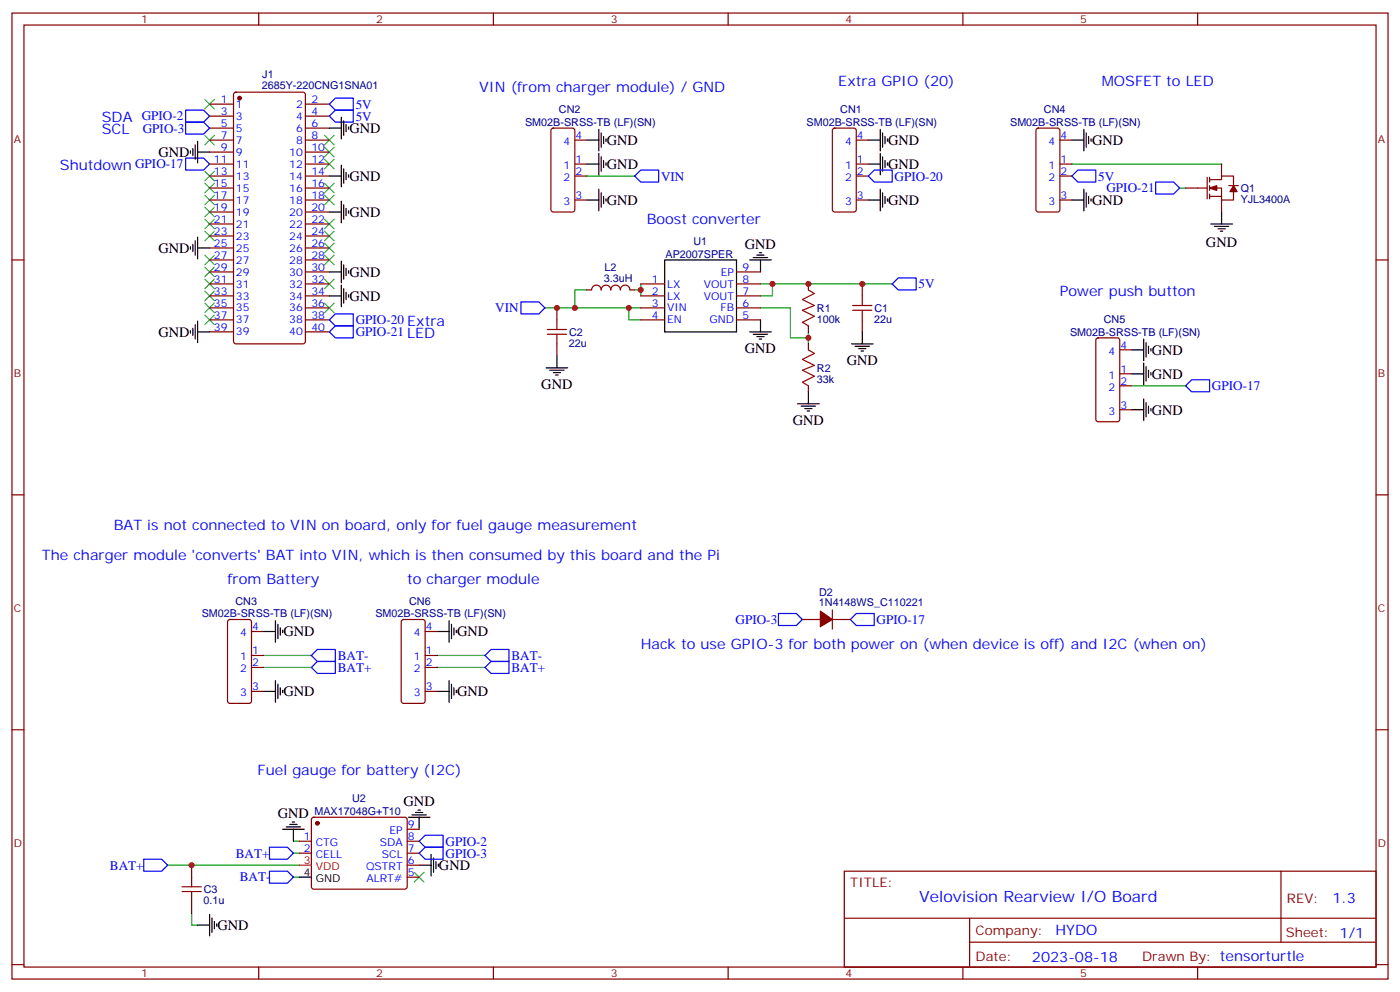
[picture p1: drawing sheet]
<svg xmlns="http://www.w3.org/2000/svg" width="412mm" height="292mm" viewBox="0 0 412 292" stroke-linecap="round" stroke-linejoin="round" font-family="sans-serif">
<g fill="none" stroke="#870000" stroke-width=".35">
<path d="M3.5 3.8h405.4v284.4h-405.4zM7.1 7.4h398.2v277.3h-398.2zM76.2 3.8v3.6M145.3 3.8v3.6M214.5 3.8v3.6M283.6 3.8v3.6M352.8 3.8v3.6M61.7 30.7h7.1M61.7 34.2h7.1M61.7 37.7h7.1M69 27.3l.5-.2h19.8l.6 .5 .1 72.9-.5 .7h-20l-.7-.5v-72.9zM90 30.7h7"/>
<path d="M90 34.2h7M90 37.7h7M162.5 37.9l.5-.2h5.6l.7 .4v23.6l-.4 .7h-5.9l-.7-.5v-23.5zM245.4 37.9l.5-.2h5.6l.7 .4v23.6l-.4 .7h-5.9l-.7-.5v-23.5zM305.4 37.9l.5-.2h5.6l.7 .4v23.6l-.5 .7h-5.8l-.7-.5v-23.5zM61.7 55.4h7.1M61.7 48.3h7.1M61.7 51.8h7.1M61.7 58.9h7.1M61.7 41.2h7.1M61.7 44.8h7.1M90 55.4h7"/>
<path d="M90 48.3h7M90 51.8h7M90 58.9h7M90 41.2h7M90 44.8h7M169.3 48.3h3.6M169.3 51.8h3.6M169.3 58.9h3.6M169.3 41.2h3.6M252.2 48.3h3.6M252.2 51.8h3.6M252.2 58.9h3.6"/>
<path d="M252.2 41.2h3.6M312.2 48.3h3.5M312.2 51.8h3.5M312.2 58.9h3.5M312.2 41.2h3.5M349.2 55.4h6.4M355.6 52.2v6.3M356.3 52.9h3.5v-1.1h3.6v2.8M356.3 55.4h3.5v3.5h3.6v-2.5M356.3 57.8h3.5M356.3 52.2v1.4M356.3 54.6v1.5"/>
<path d="M356.3 57.1v1.4M359.8 48.3v3.5M359.8 58.9v3.5M361.9 54.6h2.9M3.5 76.5h3.6M61.7 76.5h7.1M61.7 62.4h7.1M61.7 65.9h7.1M61.7 69.5h7.1M61.7 73h7.1M90 76.5h7M90 62.4h7"/>
<path d="M90 65.9h7M90 69.5h7M90 73h7M405.3 76.5h3.6M61.7 83.6h7.1M61.7 87.1h7.1M61.7 90.6h7.1M61.7 94.2h7.1M61.7 80h7.1M61.7 97.7h7.1M90 83.6h7M90 87.1h7"/>
<path d="M90 90.6h7M90 94.2h7M90 80h7M90 97.7h7M164 90.6v3.6M172.9 85.3h1.4a1.41 1.41 0 0 1 1.4-1.4 1.41 1.41 0 0 1 1.4 1.4 1.41 1.41 0 0 1 1.4-1.4 1.41 1.41 0 0 1 1.4 1.4 1.41 1.41 0 0 1 1.4-1.4 1.41 1.41 0 0 1 1.4 1.4 1.41 1.41 0 0 1 1.4-1.4 1.41 1.41 0 0 1 1.5 1.4h1.4M188.7 83.6h7.1M188.7 87.1h7.1M188.7 90.6h7.1M188.7 94.2h7.1M217 83.6h7M217 87.1h7"/>
<path d="M217 90.6h7M217 94.2h7M217 80h7M238.1 83.6v1.7M238.1 95.9v1.8M254 83.6v3.5M254 94.2v3.5M323 99.7l.5-.3h5.6l.7 .5v23.5l-.4 .7h-5.9l-.7-.4v-23.5zM164 101.2v3.5M238.1 101.2v1.8M238.1 113.6v1.7M329.8 110h3.6"/>
<path d="M329.8 113.6h3.6M329.8 103h3.6M329.8 120.6h3.6M3.5 145.7h3.6M405.3 145.7h3.6M245.2 179.5v5.7M67.3 182.6l.4-.2h5.7l.6 .4 .1 23.5-.5 .7h-5.9l-.6-.4-.1-23.5zM74.1 192.9h3.5M74.1 196.5h3.5M74.1 185.9h3.5M118.4 182.6l.5-.2h5.6l.7 .4v23.5l-.4 .7h-5.9l-.7-.4v-23.5zM125.2 192.9h3.6"/>
<path d="M125.2 196.5h3.6M125.2 185.9h3.6M236.4 182.4h5.3M245.2 182.4h5.3M3.5 214.8h3.6M74.1 203.5h3.5M125.2 203.5h3.6M405.3 214.8h3.6M56.4 254.7v3.5M88.2 247.6h3.5M88.2 251.1h3.5M92 240.8l.4-.2h26.8l.5 .2 .2 .5v20l-.7 .4h-27l-.5-.7v-19.7z"/>
<path d="M119.9 247.6h3.6M119.9 251.1h3.6M119.9 258.2h3.6M119.9 254.7h3.6M119.9 244.1h3.6M248.7 256.4h156.6v28.3h-156.6zM377.3 256.5v20.8M56.4 265.3v3.5M248.7 270.3h156.5M285.6 277.3h119.6M285.6 270.3v14.1M3.5 284h3.6"/>
<path d="M76.2 284.7v3.5M145.3 284.7v3.5M214.5 284.7v3.5M283.6 284.7v3.5M352.8 284.7v3.5M405.3 284h3.6"/>
</g>
<g fill="none" stroke="#00f" stroke-width=".35">
<path d="M54.7 32.4h5.3l1.7 1.8-1.7 1.7h-5.3zM54.7 35.9h5.3l1.7 1.8-1.7 1.8h-5.3zM97 30.7l1.8-1.8h5.3v3.5h-5.3zM97 34.2l1.8-1.8h5.3v3.5h-5.3zM54.7 46.5h5.3l1.7 1.8-1.7 1.8h-5.3zM187 51.8l1.7-1.7h5.3v3.5h-5.3zM255.8 51.8l1.7-1.7h5.3v3.5h-5.3zM317.5 50.1h5.3v3.5h-5.3l-1.8-1.8zM340.4 53.6h5.3l1.8 1.8-1.8 1.7h-5.3zM97 94.2l1.8-1.8h5.3v3.5h-5.3zM98.8 95.9h5.3v3.5h-5.3l-1.8-1.7zM153.5 88.9h5.2l1.8 1.7-1.8 1.8h-5.2z"/>
<path d="M262.8 83.6l1.8-1.8h5.3v3.5h-5.3zM349.2 113.6l1.8-1.8h5.3v3.5h-5.3zM91.7 192.9l1.8-1.7h5.3v3.5h-5.3zM91.7 196.5l1.8-1.8h5.3v3.5h-5.3zM142.9 192.9l1.7-1.7h5.3v3.5h-5.3zM142.9 196.5l1.7-1.8h5.3v3.5h-5.3zM229.3 180.6h5.3l1.8 1.8-1.8 1.7h-5.3zM250.5 182.4l1.7-1.8h5.3v3.5h-5.3zM42.3 252.9h5.3l1.8 1.8-1.8 1.7h-5.3zM79.4 256.4h5.3l1.7 1.8-1.7 1.8h-5.3zM79.4 249.4h5.3l1.7 1.7-1.7 1.8h-5.3zM123.5 247.6l1.7-1.7h5.3v3.5h-5.3z"/>
<path d="M125.2 249.4h5.3v3.5h-5.3l-1.7-1.8z"/>
</g>
<g fill="none" stroke="#3c3" stroke-width=".35">
<path d="M60.3 29.2l2.8 2.9M60.3 39.8l2.8 2.9M63.1 29.2l-2.8 2.9M63.1 39.8l-2.8 2.9M95.6 39.8l2.8 2.9M98.4 39.8l-2.8 2.9M60.3 57.5l2.8 2.8M60.3 53.9l2.8 2.9M60.3 50.4l2.8 2.8M63.1 57.5l-2.8 2.8M63.1 53.9l-2.8 2.9M63.1 50.4l-2.8 2.8"/>
<path d="M95.6 57.5l2.8 2.8M95.6 53.9l2.8 2.9M95.6 46.9l2.8 2.8M95.6 43.4l2.8 2.8M98.4 57.5l-2.8 2.8M98.4 53.9l-2.8 2.9M98.4 46.9l-2.8 2.8M98.4 43.4l-2.8 2.8M60.3 78.6l2.8 2.9M60.3 75.1l2.8 2.8M60.3 68.1l2.8 2.8M60.3 64.5l2.8 2.8"/>
<path d="M60.3 61l2.8 2.8M63.1 78.6l-2.8 2.9M63.1 75.1l-2.8 2.8M63.1 68.1l-2.8 2.8M63.1 64.5l-2.8 2.8M63.1 61l-2.8 2.8M95.6 75.1l2.8 2.8M95.6 71.6l2.8 2.8M95.6 68.1l2.8 2.8M95.6 64.5l2.8 2.8M98.4 75.1l-2.8 2.8M98.4 71.6l-2.8 2.8"/>
<path d="M98.4 68.1l-2.8 2.8M98.4 64.5l-2.8 2.8M60.3 92.7l2.8 2.9M60.3 89.2l2.8 2.8M60.3 85.7l2.8 2.8M60.3 82.2l2.8 2.8M63.1 92.7l-2.8 2.9M63.1 89.2l-2.8 2.8M63.1 82.2l-2.8 2.8M63.1 85.7l-2.8 2.8M95.6 89.2l2.8 2.8M95.6 82.2l2.8 2.8"/>
<path d="M98.4 89.2l-2.8 2.8M98.4 82.2l-2.8 2.8M122.1 256.8l2.8 2.8M124.9 256.8l-2.8 2.8"/>
</g>
<g fill="none" stroke="#008700" stroke-width=".35">
<path d="M172.9 51.8h14.1M315.7 48.3h44.1M347.5 55.4h1.7M160.5 90.6h28.2M172.9 85.3h-3.6v5.3M185.2 90.6v3.6h3.5M188.7 83.6v1.7h-1.7M188.7 85.3v1.8M224 90.6h8.8v8.8h5.3v-1.7M224 83.6h3.5v3.5h-3.5M227.5 83.6h35.3M238.1 99.4v1.8"/>
<path d="M333.4 113.6h15.8M77.6 192.9h14.1M77.6 196.5h14.1M128.8 192.9h14.1M128.8 196.5h14.1M49.4 254.7h38.8M86.4 258.2h1.8M86.4 247.6h1.8M86.4 251.1h1.8M56.4 268.8v3.5h1.8"/>
</g>
<g fill="none" stroke="#a10000" stroke-width=".35">
<path d="M161.2 98.4h5.7M161.2 97h5.7M164 94.2v2.8M164 98.4v2.8M238.1 85.3l1.8 1.1-3.5 1.8 3.5 1.7-3.5 1.4 3.5 1.8-3.5 1.8 1.7 1M251.2 91.3h5.6M251.2 89.9h5.6M254 87.1v2.8M254 91.3v2.9M238.1 103l1.8 1-3.5 1.8 3.5 1.8-3.5 1.4 3.5 1.7-3.5 1.8 1.7 1.1M56.4 258.2v2.8M53.6 262.4h5.7"/>
<path d="M53.6 261h5.7M56.4 262.4v2.9"/>
</g>
<g fill="none" stroke="#000" stroke-width=".35">
<path d="M97 37.7h3.5M100.5 34.5v6.4M101.2 35.6v4.2M102 36.7v2.1M102.7 37.4v.7M176.4 38.1v6.3M177.1 39.1v4.3M259.3 38.1v6.3M260 39.1v4.3M319.3 38.1v6.3M320 39.1v4.3M56.1 44.4v.7"/>
<path d="M56.8 43.7v2.1M57.5 42.7v4.2M58.2 44.8h3.5M58.2 41.6v6.3M97 51.8h3.5M100.5 48.6v6.4M100.5 59.2v6.4M101.2 49.7v4.2M102 50.8v2.1M102.7 51.5v.7M172.9 58.9h3.5M172.9 41.2h3.5"/>
<path d="M172.9 48.3h3.5M176.4 45.1v6.4M176.4 55.7v6.4M177.1 46.2v4.2M177.1 56.8v4.2M177.8 40.2v2.1M177.8 47.2v2.2M177.8 57.8v2.1M178.5 40.9v.7M178.5 47.9v.7M178.5 58.5v.7M255.8 58.9h3.5"/>
<path d="M255.8 41.2h3.5M255.8 48.3h3.5M259.3 45.1v6.4M259.3 55.7v6.4M260 46.2v4.2M260 56.8v4.2M260.7 40.2v2.1M260.7 47.2v2.2M260.7 57.8v2.1M261.4 40.9v.7M261.4 47.9v.7M261.4 58.5v.7"/>
<path d="M315.7 58.9h3.6M315.7 41.2h3.6M319.3 55.7v6.4M320 56.8v4.2M320.7 40.2v2.1M320.7 57.8v2.1M321.4 40.9v.7M321.4 58.5v.7M56.1 72.6v.7M56.8 71.9v2.1M57.5 70.9v4.2M58.2 69.8v6.4"/>
<path d="M58.2 73h3.5M97 62.4h3.5M100.5 76.9v6.3M101.2 60.3v4.2M101.2 77.9v4.3M102 61.3v2.2M102 79v2.1M102.7 62.1v.7M102.7 79.7v.7M195.8 76.5h21.2v21.2h-21.2zM220.8 76.5h6.4M221.9 75.8h4.2"/>
<path d="M223 75.1h2.1M223.7 74.4h.7M224 76.5v3.5M356.7 65.9h6.3M357.7 66.6h4.2M358.8 67.3h2.1M359.5 68.1h.7M359.8 62.4v3.5M56.1 97.3v.7M56.8 96.6v2.1M57.5 95.6v4.2M58.2 97.7h3.5"/>
<path d="M58.2 94.5v6.4M97 80h3.5M97 87.1h3.5M100.5 83.9v6.4M101.2 85v4.2M102 86v2.2M102.7 86.7v.8M220.8 97.7h6.4M221.9 98.4h4.2M223 99.1h2.1M223.7 99.8h.7M224 94.2v3.5"/>
<path d="M254 97.7v3.5M336.9 99.8v6.4M160.9 108.3h6.3M161.9 109h4.3M163 109.7h2.1M163.7 110.4h.7M164 104.7v3.6M234.9 118.9h6.4M236 119.6h4.2M238.1 115.3v3.6M250.8 101.2h6.4M251.9 101.9h4.2"/>
<path d="M252.9 102.6h2.2M253.6 103.3h.8M333.4 103h3.5M333.4 110h3.5M336.9 106.9v6.3M336.9 117.4v6.4M337.6 100.9v4.2M337.6 107.9v4.2M337.6 118.5v4.2M338.3 101.9v2.1M338.3 109v2.1M338.3 119.6v2.1"/>
<path d="M339 102.6v.7M339 109.7v.7M237.1 120.3h2.1M237.8 121h.7M333.4 120.6h3.5M339 120.3v.7M77.6 185.9h3.5M81.1 182.7v6.4M81.8 183.8v4.2M82.5 184.8v2.1M83.3 185.5v.7M128.8 185.9h3.5"/>
<path d="M132.3 182.7v6.4M133 183.8v4.2M133.7 184.8v2.1M134.4 185.5v.7M77.6 203.5h3.5M81.1 200.3v6.4M81.8 201.4v4.2M82.5 202.5v2.1M83.3 203.2v.7M128.8 203.5h3.5M132.3 200.3v6.4M133 201.4v4.2"/>
<path d="M133.7 202.5v2.1M134.4 203.2v.7M121.4 239.9h4.2M122.4 239.1h2.1M123.1 238.4h.7M83.3 244.1h6.3M84.3 243.4h4.2M85.4 242.7h2.1M86.1 242h.7M86.4 244.1v3.5M88.2 258.2h3.5M120.3 240.6h6.3"/>
<path d="M123.5 254.7h3.5M123.5 240.6v3.5M127 251.5v6.3M127.7 252.6v4.2M128.4 253.6v2.1M129.1 254.3v.7M58.2 272.3h3.5M61.7 269.1v6.4M62.4 270.2v4.2M63.1 271.3v2.1M63.9 272v.7"/>
</g>
<g fill="#870000" stroke="#870000" stroke-width=".35">
<path d="M356.3 55.4l2.1-.8v1.5z"/>
<path d="M363.4 54.6l1 1.8h-2.1z"/>
<path d="M241.7 179.9l3.5 2.5-3.5 2.1z"/>
<circle cx="93.5" cy="242.3" r=".53"/>
<circle cx="70.6" cy="28.9" r=".53"/>
</g>
<path d="M88.2 254.7h3.5" fill="none" stroke="#f00" stroke-width=".35"/>
<g fill="#c00">
<circle cx="56.4" cy="254.7" r=".88"/>
<circle cx="164" cy="90.6" r=".88"/>
<circle cx="254" cy="83.6" r=".88"/>
<circle cx="238.1" cy="99.4" r=".88"/>
<circle cx="238.1" cy="83.6" r=".88"/>
<circle cx="227.5" cy="83.6" r=".88"/>
<circle cx="169.3" cy="90.6" r=".88"/>
<circle cx="188.7" cy="85.3" r=".88"/>
<circle cx="185.2" cy="90.6" r=".88"/>
</g>
<text font-size="4.6" fill="#00f" x="270.8" y="265.5">Velovision Rearview I/O Board</text>
<g font-size="4.2" fill="#00f">
<text x="141.1" y="27.1">VIN (from charger module) / GND</text>
<text x="246.9" y="25.4">Extra GPIO (20)</text>
<text x="324.6" y="25.4">MOSFET to LED</text>
<text x="30" y="35.9">SDA</text>
<text x="30" y="39.5">SCL</text>
<text x="17.6" y="50.1">Shutdown GPIO-17</text>
<text x="190.5" y="65.9">Boost converter</text>
<text x="312.2" y="87.1">Power push button</text>
<text x="33.5" y="155.9">BAT is not connected to VIN on board, only for fuel gauge measurement</text>
<text x="12.3" y="164.7">The charger module 'converts' BAT into VIN, which is then consumed by this board and the Pi</text>
<text x="67" y="171.8">from Battery</text>
<text x="119.9" y="171.8">to charger module</text>
<text x="188.7" y="191.2">Hack to use GPIO-3 for both power on (when device is off) and I2C (when on)</text>
<text x="75.8" y="228.2">Fuel gauge for battery (I2C)</text>
<text x="392.5" y="265.7">1.3</text>
<text x="310.9" y="275.3">HYDO</text>
<text x="304" y="283.1">2023-08-18</text>
</g>
<g font-size="4.2">
<text x="102.9" y="39.2">GND</text>
<text x="46.6" y="46.2">GND</text>
<text x="178.7" y="42.7">GND</text>
<text x="261.6" y="42.7">GND</text>
<text x="321.7" y="42.7">GND</text>
<text x="102.9" y="53.3">GND</text>
<text x="178.8" y="49.7">GND</text>
<text x="261.6" y="49.7">GND</text>
<text x="102.9" y="63.9">GND</text>
<text x="178.7" y="60.3">GND</text>
<text x="261.6" y="60.3">GND</text>
<text x="321.7" y="60.3">GND</text>
<text x="46.6" y="74.4">GND</text>
<text x="219.4" y="73.3">GND</text>
<text x="355.2" y="72.6">GND</text>
<text x="102.9" y="81.5">GND</text>
<text x="102.9" y="88.6">GND</text>
<text x="46.6" y="99.1">GND</text>
<text x="219.4" y="103.8">GND</text>
<text x="249.4" y="107.3">GND</text>
<text x="339.3" y="104.4">GND</text>
<text x="339.3" y="111.5">GND</text>
<text x="159.5" y="114.4">GND</text>
<text x="233.5" y="125">GND</text>
<text x="339.3" y="122.1">GND</text>
<text x="83.5" y="187.3">GND</text>
<text x="134.6" y="187.3">GND</text>
<text x="83.5" y="205">GND</text>
<text x="134.6" y="205">GND</text>
<text x="118.9" y="237.3">GND</text>
<text x="81.8" y="240.9">GND</text>
<text x="129.3" y="256.1">GND</text>
<text x="64.1" y="273.7">GND</text>
</g>
<g font-size="3.9" fill="#00f">
<text x="41.8" y="35.5">GPIO-2</text>
<text x="104.8" y="32">5V</text>
<text x="104.8" y="35.5">5V</text>
<text x="42.1" y="39">GPIO-3</text>
<text x="194.7" y="53.1">VIN</text>
<text x="263.5" y="53.1">GPIO-20</text>
<text x="323.5" y="53.1">5V</text>
<text x="325.9" y="56.6">GPIO-21</text>
<text x="270.6" y="84.8">5V</text>
<text x="104.8" y="95.5">GPIO-20 Extra</text>
<text x="145.9" y="91.9">VIN</text>
<text x="104.8" y="99">GPIO-21 LED</text>
<text x="357" y="114.9">GPIO-17</text>
<text x="216.7" y="183.7">GPIO-3</text>
<text x="258.2" y="183.7">GPIO-17</text>
<text x="99.5" y="194.2">BAT-</text>
<text x="99.5" y="197.7">BAT+</text>
<text x="150.6" y="194.2">BAT-</text>
<text x="150.6" y="197.7">BAT+</text>
<text x="131.2" y="248.9">GPIO-2</text>
<text x="32.4" y="255.9">BAT+</text>
<text x="69.4" y="252.4">BAT+</text>
<text x="131.2" y="252.4">GPIO-3</text>
<text x="70.7" y="259.5">BAT-</text>
</g>
<g font-size="3.9" fill="#800">
<text x="250.5" y="261">TITLE:</text>
<text x="379.1" y="265.7">REV:</text>
<text x="287.4" y="275.2">Company:</text>
<text x="378.7" y="275.8">Sheet: 1/1</text>
<text x="287.4" y="282.9">Date:</text>
<text x="336.4" y="283">Drawn By: tensorturtle</text>
</g>
<g font-size="3.2" fill="#800">
<text x="41.6" y="6.8">1</text>
<text x="110.8" y="6.8">2</text>
<text x="179.9" y="6.8">3</text>
<text x="249.1" y="6.8">4</text>
<text x="318.2" y="6.8">5</text>
<text x="4.1" y="41.9">A</text>
<text x="405.9" y="41.9">A</text>
<text x="4.1" y="111.1">B</text>
<text x="405.9" y="111.1">B</text>
<text x="4.1" y="180.2">C</text>
<text x="405.9" y="180.2">C</text>
<text x="4.1" y="249.4">D</text>
<text x="405.9" y="249.4">D</text>
<text x="41.6" y="287.7">1</text>
<text x="110.8" y="287.7">2</text>
<text x="179.9" y="287.7">3</text>
<text x="249.1" y="287.7">4</text>
<text x="318.2" y="287.7">5</text>
</g>
<g font-size="3.2" fill="#000080">
<text x="77.3" y="22.9">J1</text>
<text x="77.1" y="26.1">2685Y-220CNG1SNA01</text>
<text x="164.6" y="33.4">CN2</text>
<text x="247.5" y="33.4">CN1</text>
<text x="307.5" y="33.4">CN4</text>
<text x="154.7" y="37.1">SM02B-SRSS-TB (LF)(SN)</text>
<text x="237.6" y="37.1">SM02B-SRSS-TB (LF)(SN)</text>
<text x="297.6" y="37.1">SM02B-SRSS-TB (LF)(SN)</text>
<text x="365.5" y="59.7">YJL3400A</text>
<text x="365.5" y="56.5">Q1</text>
<text x="196" y="75.9">AP2007SPER</text>
<text x="204.3" y="72">U1</text>
<text x="177.9" y="82.9">3.3uH</text>
<text x="178.1" y="79.7">L2</text>
<text x="240.6" y="95">100k</text>
<text x="240.6" y="91.8">R1</text>
<text x="257.5" y="95">22u</text>
<text x="257.6" y="91.8">C1</text>
<text x="325.1" y="95.1">CN5</text>
<text x="167.6" y="98.8">C2</text>
<text x="315.2" y="98.8">SM02B-SRSS-TB (LF)(SN)</text>
<text x="167.6" y="102">22u</text>
<text x="240.6" y="112.6">33k</text>
<text x="240.6" y="109.4">R2</text>
<text x="69.4" y="178">CN3</text>
<text x="120.5" y="178">CN6</text>
<text x="241.2" y="178.5">1N4148WS_C110221</text>
<text x="241.3" y="175.3">D2</text>
<text x="59.4" y="181.7">SM02B-SRSS-TB (LF)(SN)</text>
<text x="110.6" y="181.7">SM02B-SRSS-TB (LF)(SN)</text>
<text x="92.6" y="240">MAX17048G+T10</text>
<text x="103.7" y="236">U2</text>
<text x="60" y="262.9">C3</text>
<text x="60" y="266">0.1u</text>
</g>
<g font-size="3.2" fill="#00f">
<text x="65" y="30.3">1</text>
<text x="65" y="33.8">3</text>
<text x="69.5" y="31.7">1</text>
<text x="69.5" y="35.2">3</text>
<text x="87.2" y="31.7">2</text>
<text x="87.2" y="35.2">4</text>
<text x="91.7" y="30.3">2</text>
<text x="91.7" y="33.8">4</text>
<text x="65" y="37.4">5</text>
<text x="65" y="40.9">7</text>
<text x="69.5" y="38.8">5</text>
<text x="87.2" y="38.8">6</text>
<text x="91.7" y="37.4">6</text>
<text x="91.7" y="40.9">8</text>
<text x="169.5" y="40.9">4</text>
<text x="252.4" y="40.9">4</text>
<text x="312.4" y="40.9">4</text>
<text x="63" y="47.9">11</text>
<text x="65" y="44.4">9</text>
<text x="69.5" y="42.3">7</text>
<text x="69.5" y="45.8">9</text>
<text x="85.2" y="45.8">10</text>
<text x="87.2" y="42.3">8</text>
<text x="91.7" y="44.4">10</text>
<text x="91.7" y="47.9">12</text>
<text x="166" y="42.7">4</text>
<text x="169.5" y="47.9">1</text>
<text x="248.9" y="42.7">4</text>
<text x="252.4" y="47.9">1</text>
<text x="308.9" y="42.7">4</text>
<text x="312.4" y="47.9">1</text>
<text x="63" y="51.5">13</text>
<text x="69.5" y="49.4">11</text>
<text x="69.5" y="52.9">13</text>
<text x="85.2" y="49.4">12</text>
<text x="85.2" y="52.9">14</text>
<text x="91.7" y="51.5">14</text>
<text x="166" y="49.7">1</text>
<text x="166" y="53.2">2</text>
<text x="169.5" y="51.5">2</text>
<text x="248.9" y="49.7">1</text>
<text x="248.9" y="53.2">2</text>
<text x="252.4" y="51.5">2</text>
<text x="308.9" y="49.7">1</text>
<text x="308.9" y="53.2">2</text>
<text x="312.4" y="51.5">2</text>
<text x="63" y="55">15</text>
<text x="63" y="58.5">17</text>
<text x="69.5" y="56.4">15</text>
<text x="69.5" y="59.9">17</text>
<text x="85.2" y="56.4">16</text>
<text x="85.2" y="59.9">18</text>
<text x="91.7" y="55">16</text>
<text x="91.7" y="58.5">18</text>
<text x="169.5" y="58.5">3</text>
<text x="252.4" y="58.5">3</text>
<text x="312.4" y="58.5">3</text>
<text x="63" y="62.1">19</text>
<text x="63" y="65.6">21</text>
<text x="69.5" y="63.5">19</text>
<text x="85.2" y="63.5">20</text>
<text x="91.7" y="62.1">20</text>
<text x="91.7" y="65.6">22</text>
<text x="166" y="60.3">3</text>
<text x="248.9" y="60.3">3</text>
<text x="308.9" y="60.3">3</text>
<text x="63" y="69.1">23</text>
<text x="69.5" y="67">21</text>
<text x="69.5" y="70.5">23</text>
<text x="85.2" y="67">22</text>
<text x="85.2" y="70.5">24</text>
<text x="91.7" y="69.1">24</text>
<text x="63" y="72.6">25</text>
<text x="63" y="76.2">27</text>
<text x="69.5" y="74">25</text>
<text x="69.5" y="77.6">27</text>
<text x="85.2" y="74">26</text>
<text x="85.2" y="77.6">28</text>
<text x="91.7" y="72.6">26</text>
<text x="91.7" y="76.2">28</text>
<text x="63" y="79.7">29</text>
<text x="63" y="83.2">31</text>
<text x="69.5" y="81.1">29</text>
<text x="85.2" y="81.1">30</text>
<text x="91.7" y="79.7">30</text>
<text x="91.7" y="83.2">32</text>
<text x="192" y="83.2">1</text>
<text x="212.3" y="81.1">EP</text>
<text x="218.7" y="83.2">8</text>
<text x="218.7" y="79.7">9</text>
<text x="63" y="86.7">33</text>
<text x="69.5" y="84.6">31</text>
<text x="69.5" y="88.2">33</text>
<text x="85.2" y="84.6">32</text>
<text x="85.2" y="88.2">34</text>
<text x="91.7" y="86.7">34</text>
<text x="192" y="86.7">2</text>
<text x="196.5" y="84.6">LX</text>
<text x="196.5" y="88.2">LX</text>
<text x="207.3" y="88.2">VOUT</text>
<text x="207.3" y="84.6">VOUT</text>
<text x="218.7" y="86.7">7</text>
<text x="63" y="90.3">35</text>
<text x="63" y="93.8">37</text>
<text x="69.5" y="91.7">35</text>
<text x="69.5" y="95.2">37</text>
<text x="85.2" y="91.7">36</text>
<text x="85.2" y="95.2">38</text>
<text x="91.7" y="90.3">36</text>
<text x="91.7" y="93.8">38</text>
<text x="192" y="90.3">3</text>
<text x="192" y="93.8">4</text>
<text x="196.5" y="91.7">VIN</text>
<text x="196.5" y="95.2">EN</text>
<text x="209" y="95.2">GND</text>
<text x="212.3" y="91.7">FB</text>
<text x="218.7" y="93.8">5</text>
<text x="218.7" y="90.3">6</text>
<text x="63" y="97.3">39</text>
<text x="69.5" y="98.7">39</text>
<text x="85.2" y="98.7">40</text>
<text x="91.7" y="97.3">40</text>
<text x="326.5" y="104.4">4</text>
<text x="330" y="102.6">4</text>
<text x="326.5" y="111.4">1</text>
<text x="330" y="109.7">1</text>
<text x="330" y="113.2">2</text>
<text x="326.5" y="115">2</text>
<text x="326.5" y="122">3</text>
<text x="330" y="120.3">3</text>
<text x="74.3" y="185.5">4</text>
<text x="125.4" y="185.5">4</text>
<text x="70.8" y="187.3">4</text>
<text x="121.9" y="187.3">4</text>
<text x="70.8" y="194.3">1</text>
<text x="70.8" y="197.9">2</text>
<text x="74.3" y="192.6">1</text>
<text x="74.3" y="196.1">2</text>
<text x="121.9" y="194.3">1</text>
<text x="121.9" y="197.9">2</text>
<text x="125.4" y="192.6">1</text>
<text x="125.4" y="196.1">2</text>
<text x="74.3" y="203.2">3</text>
<text x="125.4" y="203.2">3</text>
<text x="70.8" y="204.9">3</text>
<text x="121.9" y="204.9">3</text>
<text x="114.7" y="245.5">EP</text>
<text x="120.1" y="243.7">9</text>
<text x="89.5" y="247.3">1</text>
<text x="89.5" y="250.8">2</text>
<text x="93" y="249">CTG</text>
<text x="111.9" y="249">SDA</text>
<text x="120.1" y="250.8">7</text>
<text x="120.1" y="247.3">8</text>
<text x="93" y="252.6">CELL</text>
<text x="107.9" y="256.1">QSTRT</text>
<text x="112.5" y="252.6">SCL</text>
<text x="120.1" y="257.8">5</text>
<text x="120.1" y="254.3">6</text>
<text x="107.9" y="259.6">ALRT#</text>
</g>
<g font-size="3.2" fill="#f00">
<text x="89.5" y="254.3">3</text>
<text x="93" y="256.1">VDD</text>
</g>
<g font-size="3.2">
<text x="89.5" y="257.8">4</text>
<text x="93" y="259.6">GND</text>
</g>
</svg>
